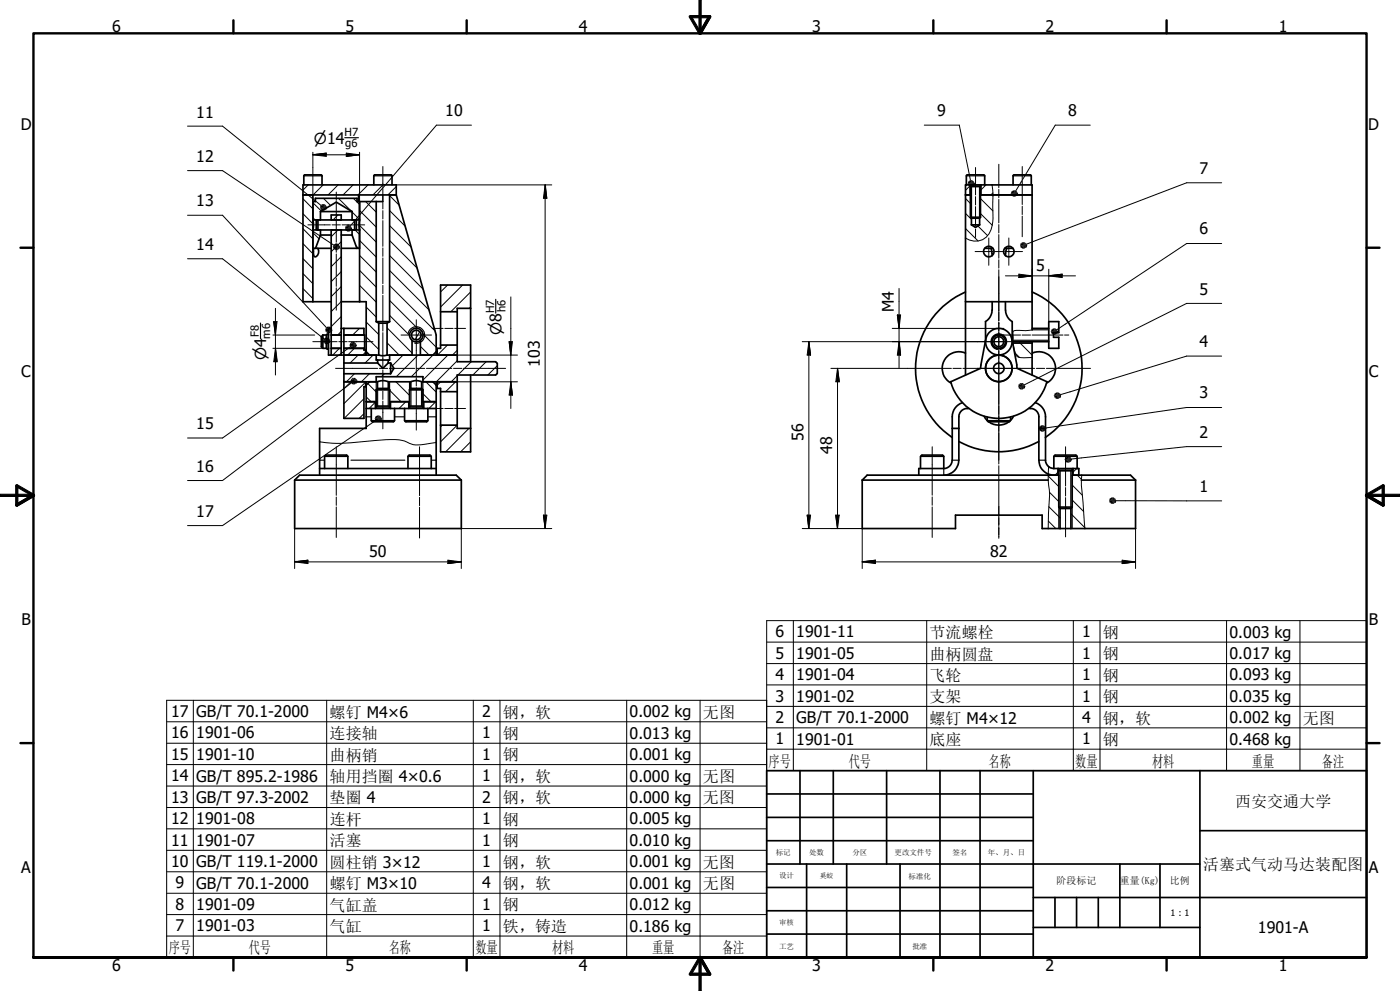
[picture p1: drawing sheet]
<svg xmlns="http://www.w3.org/2000/svg" width="420mm" height="297mm" viewBox="0 0 420 297" stroke-linecap="round" stroke-linejoin="round" font-family="sans-serif">
<g fill="none" stroke="#000" stroke-width=".3">
<path d="M209.7 0h.7v10h-.7zM206.8 5.2l.6-.4 2.9 5-.6 .4zM207.1 4.7l-.3 .1v.4M207.1 4.7h5.8v.6h-5.8zM209.7 9.8a.34 .34 0 0 0 .2 .5 .34 .34 0 0 0 .4-.1M210.4 10l-.3 .3-.4-.1M212.6 4.8l.6 .4-2.9 5-.6-.4zM212.9 4.7l.2 .1 .1 .4-.1-.5-.5 .1M56.3 37.8h10.5l27 21.7M141.4 37.5h-10.5l-15.9 18.7M277.3 37.5h10.5l3.3 16.5M327.1 37.5h-10.5l-9.9 16.3"/>
<path d="M56.3 51.1h10.5l33.2 22.3M90.9 59.6l3 3M92.5 55.4l-1.6 1.6M93.9 46.4l4-.5zM93.9 45.6v13.1M93.9 59.2v2.5M93.9 46.4h14M93.9 46.4l4-.5v1zM94 59.7l2.2 1.8M96.9 55.4l-3 3M97 59.4l2.2 2.2M97.9 45.9h.1"/>
<path d="M100.9 57.6v2.5M101.4 55.4l-3 3M101.5 59.4l3.9 3.8M103.9 46.9h.1M103.9 46.9l4-.5zM103.9 45.9l4 .5-4 .5zM105.9 55.4l-3 3M106 59.4l1.9 1.9M107.9 45.6v14.8M110.4 55.4l-3 3M114.8 56.4l-9.3 10.9M114.9 49.9v12.7"/>
<path d="M114.9 55.4l-3 3M116.9 58.6l2.9 2.9M118.9 55.9l-2.5 2.5M118.9 55.4h46.6M163.5 55.4l.5 4zM163.5 55.4v103M163.5 55.4l.5 4h-1zM164 59.4h.1M289.6 59.5l1.5 1.5M291 55.6l-1.4 1.5M292.3 55l-.2 .6M292.7 50.2v8.2"/>
<path d="M292.7 58.9v2.5M294.1 59.5l3.8 3.7M295.8 55.4l-1.5 1.5M297.6 58.4l.3 .4M297.6 55.4l.3 3v5a9.7 9.7 0 0 1-2 7.7 5 5 0 0 1-6.3 .3M297.9 57.8l-.6 .6M299.6 49.2v7.1M299.6 56.8v2.5M299.6 59.8v7M303.2 58h2.1l-.2 .6M306.5 54.2l-1.7 2.9M306.7 49.9v11.4"/>
<path d="M366.5 54.8h-10.5l-48.1 18.4M56.3 77.6h10.5l30.4 24M56.3 64.5h10.5l31.1 33.6M90.9 77.5l3 3M90.9 73l3 3M90.9 68.5l3 3M90.9 64.1l3 3M92.4 67.4h6.7M93.9 65.2l.6 .7M93.9 60.7l2.5 2.5M93.9 74.2l.2 .2M93.9 69.7l1.8 1.9"/>
<path d="M93.9 62.2v3.4M98 62.1l-.2 .6M99.6 67.4h2.5M100.9 60.6v12M100.9 73.1v2.5M100.9 76.1v6.7M101.4 68.9l-2 2.1M101.4 64.4l-1.5 1.5M101.9 74l-.2 .5M102.4 72.4l-3 3M102.4 76.9l-3 3M102.6 67.4h6.8"/>
<path d="M105.3 67.5l-.1 .1M105.5 68.4l-.2 .6M105.6 63.5l2.3 2.3M106.5 68.9l1.4 1.4M106.8 73.7l.7 .7M107.9 76.5l5 5M107.9 72.1l5 4.9M107.9 63.1l5 5M107.9 67.6l5 5M109.7 60.4l3.2 3.2M114.9 63.1v2.5M114.9 66.1v7.7"/>
<path d="M114.9 74.3v2.5M114.9 77.3v7.7M116.9 76.6l10 10.1M116.9 72.1l8.2 8.2M116.9 67.6l6.5 6.5M116.9 63.1l4.6 4.7M289.6 68.5l3.8 3.7M289.6 64l1.8 1.7M292.5 75.4h5.4M292.7 61.9v5.7M292.7 68.7v2.5M293.4 67.7l2.8 2.9"/>
<path d="M294.1 64l3.6 3.5M296.6 71.3v8.2M298.4 75.4h2.5M299.6 67.3v2.5M299.6 70.3v7.1M299.6 77.9v2.4M301.4 75.4h5.3M302.6 71.3v8.2M306.7 61.8v2.5M306.7 64.8v6.2M308 73.5l-.2 .6M366.5 73h-10.5l-38.9 25.8"/>
<path d="M82.1 96.4h.1M82.1 96.4l.5 4zM82.1 96.4h1l-.5 4zM82.6 92.4v20M90.9 86.5l3 3M90.9 82l3 3M99.6 98.9l-.2 .5M100.9 83.3v2.5M100.9 86.3v6.7M102.4 99.4l-1.1 1M102.4 94.9l-3 3M102.4 90.4l-3 3"/>
<path d="M102.4 85.9l-3 3M102.4 81.4l-3 3M103.3 98.4l-.1 .2M107.8 98.4l-2 2M107.9 90l.3 .4M107.9 85.5l5 5.1M107.9 81l5 5.1M109.9 96.5l3.7 3.7M109.9 92l3 3M114.9 85.5v2.5M114.9 88.5v7.7M114.9 96.7v2.5"/>
<path d="M114.9 99.7v10.2M116.1 98.3l7.5 7.5M116.9 94.5l5.9 6M116.9 90l8.3 8.4M116.9 85.6l13.6 13.6M116.9 81.1l11.8 11.8M124.9 95.8v16.9M125.9 99.4l-1.4 2.4M129.7 98.4h3.2M133.4 98.4h2.5M134.3 85.4l-2.1 2.1M136.4 98.4h3.3"/>
<path d="M138.8 85.4l-6.6 6.6M141.2 92l-.4 .4M141.2 87.5l-5.9 5.9M153.2 89v33.4M267.7 98.4h33.5M269.2 94.4h.1M269.2 94.4l.5 4zM269.2 94.4h1l-.5 4zM269.7 86.4v24M299.6 80.9v15.3M299.6 96.6v42.5M301.6 82.7h21"/>
<path d="M305.6 83.2h.1M305.6 83.2l4-.5zM305.6 82.2l4 .5-4 .5zM309.6 98.9l-1.9 .2a6.8 6.8 0 0 0-3.7 .1 12 12 0 0 0 1.1 7.6 6.7 6.7 0 0 0 4.5 .3M309.6 80.7v9.7M314.6 82.7l4-.5zM314.6 82.7l4-.5v1zM314.6 80.7v15.7M317.2 99.4l-.1 .5M318.6 82.2h.1M366.5 90.9h-10.5l-38.7 19.4M81.9 100.4h12.5"/>
<path d="M81.9 104.4h15M82.6 104.4l.5 4zM82.6 104.4l.5 4h-1zM83.1 108.4h.1M93.9 102.4h7.2M99 102.2l-.2 .5M100.7 110.4h12.6M101.6 102.4h2.5M101.8 104.4l-2 2M104.6 102.4h7.3M105.1 104l-38.3 27.3h-10.5M105.3 114.4l-2.1 2.1"/>
<path d="M105.3 114.8l-38.5 29.2h-10.5M106.3 104.4l-2 2M106.3 112l-2.4 2.4M106.8 103.4l-.1 .6M107.1 114.2l-.2 .6M107.4 106.4l-2.4 2.4M109.2 119.5l-5.9 5.9M109.7 114.5l-6.5 6.5M109.7 105.5l-.9 .9M109.9 119l1.4 1.4M109.9 101l3.7 3.7M110.3 114.9l2.6 2.6"/>
<path d="M110.8 112l-2.4 2.4M111.9 106.4l-2.4 2.4M113.8 110.4h2.5M114.9 110.9v5.8M114.9 117.2v2.5M115.3 112l-.9 .9M116.1 102.7l3.7 3.7M116.8 110.4h7.6M116.9 117l3.4 3.4M118.8 114.4l4.1 4.1M120.3 100.4h9.2M120.9 106.4l-3.2 3.2"/>
<path d="M124.9 113.2v2.5M124.9 116.2v12.7M124.9 110.4h2.5M125.4 106.4l-6.5 6.5M126.1 103.8l2.6 2.6M126.8 100l4.1 4.1M126.9 118l2.4 2.4M127.8 114.4l3.1 3.1M127.9 110.4h7.7M129.9 106.4l-6.5 6.5M132.2 114.4l-1.1 1M134.2 103.4l-3 3"/>
<path d="M134.4 106.4l-7.5 7.5M136.1 110.4h2.5M136.7 114.4l-3 3M137.2 105l-1.5 1.4M137.2 112.6l-1.8 1.8M137.2 108.1l-6.3 6.3M137.2 106.4h18M137.2 114.4h18M139 110.4h12.7M141.4 108.4l-4 4M145.8 108.4l-3.9 4M149.2 109.6l-2.9 2.8"/>
<path d="M152.7 102.4h.1M152.7 102.4l.5 4zM152.7 102.4h1l-.5 4zM153.2 114.4l.5 4zM153.2 114.4l.5 4h-1zM153.7 118.4h.1M240.7 102.4h65.5M242.7 102.4l.5 4zM242.7 102.4l.5 4h-1.1zM242.7 102.4v56M243.2 106.4h.1M249.3 110.4h36.1"/>
<path d="M251.2 110.4l.6 4zM251.2 110.4v48M251.2 110.4l.6 4h-1.1zM251.8 114.4h.1M269.7 102.4l.5 4zM269.7 102.4l.5 4h-1zM270.2 106.4h.1M285.9 110.4h2.5M288.9 110.4h21.5M298.6 100.4h7.6M304.6 105.9l1.3 1.2M305.7 102.5l3.9 3.9"/>
<path d="M306.6 100.4h2.6M307.5 115.7l-.2 .6M309.6 100.4h6.3M310.9 110.4h2.5M313.9 110.4h13.3M316.4 100.4h2.5M316.9 110.5l-9.6 4.8M318.2 118.6l-.2 .6M319.4 100.4h1.2M366.5 106.7h-10.5l-37.9 11.6M95.9 132.4l5 .5 4.3-.2a74.2 74.2 0 0 1 14.5-.9l2.2 .6a7 7 0 0 0 5.4 .8l3.6-.6M100.8 134.2l-34 23.3h-10.5"/>
<path d="M100.9 133.9v14.6M109.2 124l-1.5 1.4M112.6 120.5l-1.9 1.9M112.6 126.1l-11.6 7.9M114.4 125.5l-.1 .6M114.9 120.2v8.3M117.2 120.4l-.1 .1M121.8 120.4l-2.1 2M125.9 133.9v14.6M129.7 122.4h3.2M130.7 120.4l-2 2M132.7 127.4l-.5 .5"/>
<path d="M133.4 122.4h2.5M136.4 122.4h3.3M137.2 127.4l-5 5M140.7 128.4l-7 7M141.2 132.4l-3 3M279.7 133.9v14.5M299.6 139.6v2.5M313.6 128.4l-.1 .6M314.5 139.9h.1M314.6 139.8l-.1 2.3M319.7 133.9v11.8M321.4 137.7l-.2 .6"/>
<path d="M366.5 133.9h-10.5l-34.6 3.7M366.5 122.1h-10.5l-42.4 6.2M0 148.1h10v.7h-10zM4.7 145.6h.7v5.8h-.7zM4.9 151.1l5-2.9 .3 .6-5 2.9zM4.9 151.1l-.2 .5 .5 .1-.4-.1-.1-.2M5.2 145.3l5 2.9-.3 .6-5-2.9zM5.2 145.3h-.4l-.1 .3M9.9 148.2a.34 .34 0 0 1 .4 .1 .34 .34 0 0 1-.1 .5M10.2 148.2l.2 .3-.4 .3M88.4 158.4v12M100.9 149v2.5"/>
<path d="M100.9 151.9v9.2M125.9 149.1v2.5M125.9 152v9.2M163 154.4h.1M163 154.4l.5 4zM163 154.4h1l-.5 4zM165.5 158.4h-27.1v12M240.7 158.4h18v12M242.1 154.4h.1M242.1 154.4l.6 4zM242.1 154.4h1.1l-.5 4zM250.7 154.4h.1"/>
<path d="M250.7 154.4l.5 4zM250.7 154.4h1.1l-.6 4zM279.7 148.9v2.5M279.7 151.9v9.2M299.6 142.6v15M299.6 157.8v3.5M314.5 142.4l.1 3.1a25 25 0 0 1-.1 8.3v4.6M314.5 142.7l3.1 3.1M314.5 156.2l2.2 2.2M314.6 151.8l3.4 3.4M314.8 147.5l2.8 2.8M317.4 141.5l-.9 .9"/>
<path d="M319.7 146.1v2.6M319.7 149.1v11.8M321.3 154l4.2 4.2M321.6 149.9l3.5 3.4M321.6 145.4l3.1 3M323 140.4l-1.1 1.1M323.2 142.4l1.2 1.2M324.5 142.4a29.5 29.5 0 0 0 .4 8.2l.6 7.8M340.7 158.4v12M366.5 150.1h-31.8l-.1 .5M409.8 148.2l-.2 .3 .4 .3M409.8 148.2l5-2.9 .3 .6-5 2.9z"/>
<path d="M410 148.1h9.9v.7h-9.9zM410.1 148.2l-.1-.1a.35 .35 0 0 0-.4 .3 .35 .35 0 0 0 .2 .4M410.1 148.2l5 2.9-.3 .6-5-2.9zM414.6 145.6h.7v5.8h-.7zM414.8 145.3h.4l.1 .3M415.1 151.1l.1 .5-.4 .1 .4-.1 .1-.2M88.4 168.4l4-.5zM88.4 168.4h50M88.4 168.4l4-.5v1zM92.4 167.9h.1M134.4 168.9h.1M134.4 168.9l4-.5z"/>
<path d="M134.4 167.9l4 .5-4 .5zM258.7 168.4l3.9-.5zM258.7 168.4h82M258.7 168.4l3.9-.5v1zM262.6 167.9h.1M336.6 168.9h.1M336.6 168.9l4.1-.5zM336.6 167.9l4.1 .5-4.1 .5zM230 192.4h180M230 198.9h180M238 186v45M278 186v45"/>
<path d="M322 186v45M330 186v45M368 186v45M390 186v45M50 216.3h180M58 209.9v77.1M98 209.9v77.1M142 209.9v77.1M150 209.9v77.1M188 209.9v77.1M210 209.9v77.1M230 209.9h-180v77.1h180v-101h180v45h-180"/>
<path d="M230 205.3h180M230 211.7h180M230 218.1h180M50 222.8h180M50 229.2h180M50 235.6h180M230 224.5h180M50 242h180M50 248.4h180M50 254.8h180M50 261.3h180M50 267.7h180"/>
<path d="M50 274.1h180M50 280.5h180M206.8 291.8v.4l.3 .1M207.1 291.6h5.8v.7h-5.8zM209.7 287h.7v10h-.7zM209.7 286.8l.4-.2 .3 .4M209.7 286.8l.6 .3-2.9 5-.6-.3zM209.7 287.1l.6-.3 2.9 5-.6 .3zM210.3 286.8l-.1-.1a.35 .35 0 0 0-.4 0 .35 .35 0 0 0-.1 .4M212.6 292.1l.5 .2 .1-.5-.1 .4-.2 .1"/>
</g>
<g fill="none" stroke="#000" stroke-width=".51">
<path d="M90.9 58.4h28M91.1 55.4v-2.7l.3-.3 5.1 .1 .1 2.9M93.9 58.4v32M107.6 58.4v2M112.1 55.4v-2.7l.3-.3 5.1 .1 .1 2.9M116.9 58.4v38M118.9 58.4v-3h-28v35h8.5M118.9 58.4l12 42v6M289.6 58.4h1.5M289.9 55.4v-2.7l.3-.3 5.1 .1 .1 2.9M291 58.4v-3l.1 9.7M291.1 55.9h3"/>
<path d="M294.1 58.4h15.5M294.3 58.4v-3l-.2 9.7M303.9 55.4v-2.7l.3-.3 5.1 .1 .1 2.9M93.9 74.4h5.5M93.9 60.4h.7v-1h12.5v1h7.8M93.9 65.9h14l-.2 1.5 .2 1.5h-14l.1-.9zM94.9 66l.5-.1v3l-.5-.1zM95.3 74.4l.3 .7a1.68 1.68 0 0 1-1.1 1.9l-.4-.5v-2.1M96.1 63.4v2.5M96.1 68.9v1.5M96.1 63.4l4.8-2.8 4.7 2.8M96.1 70.4l-1.4 4"/>
<path d="M96.1 63.4h9.5M96.1 70.4h3.3M99.4 65.9v-1.5h3v1.5M99.4 68.9v37.5M102.4 74.4h5.5M102.4 70.4h3.2M102.4 68.9v37.5M105.6 63.4v2.5M105.6 68.9v1.5M105.6 70.4l1.5 4M106.4 65.9l.5 .1v2.8l-.5 .1zM107.9 60.4v30"/>
<path d="M112.9 60.4v36M291.1 65.1h3M291.1 65.1l.4 .3M291.4 67.4l1.3 .8 1.2-.8M291.4 65.4v2M291.4 67.4h2.5M291.5 65.4h2.3M293.9 65.4v2M294.1 65.1l-.3 .3M295.4 74.4h2.5M297.3 74.4l.3 1.7M297.6 76.1v.6"/>
<path d="M301.4 74.4h2.5M302 74.4l-.4 2.3M99.4 98.4h-.8v8h15M102.4 90.4h7.5v16M102.4 98.4h6.8v2M103.2 98.4v27h6v-9.5h.5v-1.5M112.9 96.4h4M112.9 96.4l.7 .5M113.6 96.9v9.5M113.6 96.9h2.5M116.1 96.9v9.5M116.9 96.4l-.8 .5"/>
<path d="M132.2 93.4h5M141.2 92.4h-4v16h11.5l.5 .5v3l-.5 .5h-11.5v16h4M289.6 87.5a25 25 0 0 0-4 43.6M289.6 90.4h20M297.6 93a4 4 0 0 1-2 3.4l.1 6M297.6 90.4v2.6M301.6 90.4a6.4 6.4 0 0 0 1 5.1l1.1 .9v6M309.6 98.9v-43.5h-20v57M309.6 98.4h5M309.6 87.5a25 25 0 0 1 4 43.6M314.6 96.4h3v3.3h-1.5v1.4h1.5v3.3h-3zM96.9 100.4h1.1"/>
<path d="M96.9 100.4l-.5 .5v3l.5 .5M96.9 100.4v4M98 104.4l.3 .2 .3-.2M98 100.4l.2-.3 .4 .3M98 100.4v4h-1.1M99.4 104.4h3M99.4 100.4h3M103.2 100.4h6.2v4h-6.2M103.2 114.4h10M103.2 108.8h10.1M103.2 112h14M109.2 104.4v.5h.5v1.5"/>
<path d="M109.9 114.4v14h-14v14M109.9 105.4l1 1M110.9 114.4l-1 1M112.9 106.4v1.5h4v-1.5M112.9 114.4v-1.5h14v1.5M112.9 116.8v5.4l-.2 .2M112.9 116.8l.4-.4h3.2l.4 .4M112.9 116.8h4M113.2 114.4a3.7 3.7 0 0 1 3.3 0M113.2 114.4v2.1M113.3 107.9v.9M113.3 108.8l1.6 1.6 1.6-1.6"/>
<path d="M113.6 106.4l.8 .2 1.7-.2M116.1 106.4h21.1M116.5 107.9v.9M116.5 108.8h.7M116.5 114.4h6.7M116.5 114.4v2.1M116.9 116.8v5.4l.2 .2M117.2 108.8v3.2M117.2 108.8l1 1.6-1 1.6M122.9 116.8l.4-.4h3.1l.5 .4M122.9 116.8h4M122.9 116.8v5.4l-.2 .2"/>
<path d="M123.2 114.4a3.7 3.7 0 0 1 3.3 0M123.2 114.4v2.1M123.6 106.4v-4.3a2.05 2.05 0 0 0 2.5 0v4.3M123.7 102a2.03 2.03 0 0 1-.3-3 2.03 2.03 0 0 1 3 0 2.03 2.03 0 0 1-.3 3M126.5 114.4h10.7M126.5 114.4v2.1M126.9 116.8v5.4l.2 .2v-2M129.9 114.4l1 1M130.9 114.4v28M130.9 105.4l-1 1M131.1 106.4v-2h1.1v-19h9v23M132.2 103.4h5"/>
<path d="M132.2 117.4h5M141.2 112.4v23h-9v-19h-1.1v-2M285.2 114.4a15 15 0 0 0 14.4 11 15 15 0 0 0 14.5-11M289.6 105.8a5 5 0 0 0-6.4 2.4 5 5 0 0 0 2.1 6.6M295.7 102l-1.6 8.4-8.9 4M299.1 104.4v.2a2.3 2.3 0 0 1-1.4-3.5 2.3 2.3 0 0 1 3.8 0 2.3 2.3 0 0 1-1.4 3.5v-.2M303.7 102l1.4 8.4M303.9 102.5h5.7M303.9 102.4h10.7M305.1 110.4l9 4M309.6 102.4v10M309.7 105.8a5 5 0 0 1 6.5 2.4 5 5 0 0 1-2.2 6.6"/>
<path d="M97.4 136.8v3.6M97.4 136.8l.4-.4h6.2l.4 .4v3.6M109.9 122.4h21M109.9 120.4h3M111.4 122.4v3.6l.4 .4 6.4-.1 .2-3.9M112.6 120.4v2M112.9 121.7h4M116.9 120.4h6M117.1 120.4v2M121.4 122.4v3.6l.4 .4 6.4-.1 .2-3.9M122.6 120.4v2M122.9 121.7h4"/>
<path d="M126.9 120.4h4M132.2 127.4h5M276.1 136.8v3.6M276.2 136.8l.4-.4h6.1l.4 .4v3.6M285.6 137.9a2.49 2.49 0 0 1-2.5 2.5M285.7 128.4h2M287.6 137.9a4.5 4.5 0 0 1-4.5 4.5M287.7 132.3a25 25 0 0 0 23.9 0M288.7 120.7a4.4 4.4 0 0 0-3 4.2v13M290.7 122.4a2.57 2.57 0 0 0-3 2.5v13M295.2 124.8l.9 1.2M296.2 125v1l.3 .4h6.2l.4-.4"/>
<path d="M296.6 126.4a5 5 0 0 0 6 0M303.1 125v1M304 124.8l-.9 1.2M308.7 122.4a2.57 2.57 0 0 1 3 2.5v13a4.5 4.5 0 0 0 4.4 4.5M310.6 120.7a4.4 4.4 0 0 1 3 4.2v13a2.56 2.56 0 0 0 2.5 2.5M311.7 128.4h1.9M88.4 143.9v14.5h50v-14.5M88.4 143.9l1.5-1.5h47l1.5 1.5M88.4 143.9h50M95.9 140.4h35M122.4 140.4l.1-3.8 6.5-.2 .4 .4v3.6M258.7 143.9v14.5h27.9v-4h26v4h28.1v-14.5"/>
<path d="M258.7 143.9h55.8M283.1 140.4h-7.5v2M316.1 140.4l.2-3.8 6.4-.2 .4 .4v3.6M316.1 140.4h7.5v2M317.4 140.4v2M317.5 140.4l.1 .2v11.4M317.6 142.4h-57.5l-1.4 1.5M317.6 152h4M317.6 152l.5 .4h3.1l.4-.4M317.6 141.1h4M318 152.4v6M321.3 152.4v6"/>
<path d="M321.6 142.4h17.5l1.6 1.5M321.9 142.4v-2l-.2 .2-.1 11.4M324.4 143.9h16.3M230 231h180v56h-180zM230 238h80M240 231v28M250 231v28M266 231v28M282 231v56M294 231v56M310 231v56M360 231v56"/>
<path d="M230 245h80M230 259h130M230 252h80M242 259v28M254 259v28M270 259v28M336 259v19M348 259v19M360 249h50M230 280h80M230 273h80M230 266h80"/>
<path d="M310 278h50M310 269h100M316.5 269v9M323 269v9M329.5 269v9"/>
<circle cx="296.6" cy="75.4" r="1.57"/>
<circle cx="302.6" cy="75.4" r="1.57"/>
<circle cx="124.9" cy="100.4" r="1.44"/>
<circle cx="299.6" cy="102.4" r="2"/>
<circle cx="299.6" cy="102.4" r="1.49"/>
<circle cx="299.6" cy="110.4" r="4"/>
<circle cx="299.6" cy="102.4" r="4"/>
<circle cx="299.6" cy="110.4" r="1.57"/>
</g>
<g fill="none" stroke="#000" stroke-width=".34">
<path d="M91.1 52.7h5.5M103.4 41.3h4.1M112.1 52.7h5.5M114.9 58.5v1.8M289.9 52.7h5.5M291.1 58.4v6M291.2 55.5h2.9M291.5 55.9v9.5M293.8 55.9v9.5M294.1 58.4v6M303.9 52.7h5.5M78.1 96.8v4.7"/>
<path d="M122.4 100a2.49 2.49 0 0 1 2.9-2 2.49 2.49 0 0 1 2 2.9 2.49 2.49 0 0 1-2.9 2M148.7 89.7v4.2M309.6 98.8h5M112.9 114.4v6M113.3 116.4v5.3M116.5 116.4v5.3M116.9 114.4v6M122.9 114.4v6M123.3 116.4v5.3M126.4 116.4v5.3M126.9 114.4v6M304 102.9h5.6"/>
<path d="M304 102h10.6M95.9 137.9h1.4M97.4 136.8h6.9M105.3 137.9h16.2M109.9 124.9h1.4M111.4 126h6.9M112.9 122.2h3.9M118.5 124.9h2.7M121.4 126h6.9M122.4 136.8h6.9M122.9 122.2h3.9M128.5 124.9h2.2"/>
<path d="M129.5 137.9h1.3M276.2 136.8h6.9M285.7 137.9h1.8M296.2 126h6.9M311.7 137.9h1.8M316.2 136.8h6.9M283.1 140.5v1.8M317.6 142.4v16M317.7 140.6h3.9M318.1 141.1v11.3M321.2 141.1v11.3M321.6 142.4v16"/>
</g>
<g fill="none" stroke="#000" stroke-width=".72">
<path d="M70 6.1v3.9M140 6.1v3.9M280 6.1v3.9M350 6.1v3.9M6.1 74.3h3.9M410 74.3h3.9M6.1 222.7h3.9M410 222.7h3.9M10 287v-277h400v277h-400h400M70 287v3.9M140 287v3.9M280 287v3.9"/>
<path d="M350 287v3.9"/>
</g>
<g fill="#000">
<path d="M209.7 0h.5zM209.7 0h.7zM210.2 0h.2zM93.9 46.4l4-.5v1zM93.9 46.4l4-.5zM103.9 46.9l4-.5zM103.9 45.9l4 .5-4 .5zM163.5 55.4l.5 4h-1zM163.5 55.4l.5 4zM290.3 55h2l-1.8 .6zM290.5 54.4l1.8 .6h-2zM290.5 55.6l1.8-.6-1.3 .9z"/>
<path d="M290.5 54.4l.5-.4 1.3 1zM291 55.9l1.3-.9-.7 .9zM291 54h.6l.7 1zM292.3 55l-.2 .6-.5 .3zM291.6 54l.5 .4 .2 .6zM292.1 54.4l.2 .6zM291.6 54l.7 1zM291 54l1.3 1zM290.5 54.4l1.8 .6zM290.3 55h2zM290.5 55.6l1.8-.6zM291 55.9l1.3-.9z"/>
<path d="M292.3 55l-.7 .9zM303.2 58h2.1l-1.9 .6zM303.4 57.4l1.9 .6h-2.1zM303.4 58.6l1.9-.6-1.3 .9zM303.4 57.4l.6-.3 1.3 .9zM304 58.9l1.3-.9-.8 .9zM304 57.1h.5l.8 .9zM305.3 58l-.2 .6-.6 .3zM304.5 57.1l.6 .3 .2 .6zM305.1 57.4l.2 .6zM304.5 57.1l.8 .9zM304 57.1l1.3 .9z"/>
<path d="M303.4 57.4l1.9 .6zM303.4 58.6l1.9-.6zM304 58.9l1.3-.9zM305.3 58l-.8 .9zM96 62.1h2l-1.8 .6zM96.2 61.5l1.8 .6h-2zM96.2 62.7l1.8-.6-1.3 1zM96.2 61.5l.5-.3 1.3 .9zM96.7 63.1l1.3-1-.7 1zM96.7 61.2h.6l.7 .9zM98 62.1l-.2 .6-.5 .4zM97.3 61.2l.5 .3 .2 .6z"/>
<path d="M97.8 61.5l.2 .6zM97.3 61.2l.7 .9zM96.7 61.2l1.3 .9zM96.2 61.5l1.8 .6zM96 62.1h2zM96.2 62.7l1.8-.6zM96.7 63.1l1.3-1zM98 62.1l-.7 1zM99.9 74h2l-1.8 .5zM100.1 73.4l1.8 .6h-2zM100.1 74.5l1.8-.5-1.3 .9zM100.1 73.4l.5-.4 1.3 1z"/>
<path d="M100.6 74.9l1.3-.9-.7 .9zM100.6 73h.6l.7 1zM101.9 74l-.2 .5-.5 .4zM101.2 73l.5 .4 .2 .6zM101.7 73.4l.2 .6zM101.2 73l.7 1zM100.6 73l1.3 1zM100.1 73.4l1.8 .6zM99.9 74h2zM100.1 74.5l1.8-.5zM100.6 74.9l1.3-.9zM101.9 74l-.7 .9z"/>
<path d="M103.5 68.4h2l-1.8 .6zM103.7 67.8l1.8 .6h-2zM103.7 69l1.8-.6-1.3 1zM103.7 67.8l.5-.3 1.3 .9zM104.2 69.4l1.3-1-.7 1zM104.2 67.5h.6l.7 .9zM105.5 68.4l-.2 .6-.5 .4zM104.8 67.5l.5 .3 .2 .6zM105.3 67.8l.2 .6zM104.8 67.5l.7 .9zM104.2 67.5l1.3 .9zM103.7 67.8l1.8 .6z"/>
<path d="M103.5 68.4h2zM103.7 69l1.8-.6zM104.2 69.4l1.3-1zM105.5 68.4l-.7 1zM306 73.5h2l-1.8 .6zM306.2 72.9l1.8 .6h-2zM306.2 74.1l1.8-.6-1.3 1zM306.2 72.9l.5-.3 1.3 .9zM306.7 74.5l1.3-1-.7 1zM306.7 72.6h.6l.7 .9zM308 73.5l-.2 .6-.5 .4zM307.3 72.6l.5 .3 .2 .6z"/>
<path d="M307.8 72.9l.2 .6zM307.3 72.6l.7 .9zM306.7 72.6l1.3 .9zM306.2 72.9l1.8 .6zM306 73.5h2zM306.2 74.1l1.8-.6zM306.7 74.5l1.3-1zM308 73.5l-.7 1zM82.1 96.4l.5 4zM97.6 98.9h2l-1.9 .5zM97.7 98.3l1.9 .6h-2zM97.7 99.4l1.9-.5-1.3 .9z"/>
<path d="M97.7 98.3l.6-.4 1.3 1zM98.3 99.8l1.3-.9-.7 .9zM98.3 97.9h.6l.7 1zM99.6 98.9l-.2 .5-.5 .4zM98.9 97.9l.5 .4 .2 .6zM99.4 98.3l.2 .6zM98.9 97.9l.7 1zM98.3 97.9l1.3 1zM97.7 98.3l1.9 .6zM97.6 98.9h2zM97.7 99.4l1.9-.5zM98.3 99.8l1.3-.9z"/>
<path d="M99.6 98.9l-.7 .9zM269.2 94.4l.5 4zM269.2 94.4h1l-.5 4zM305.6 83.2l4-.5zM305.6 82.2l4 .5-4 .5zM314.6 82.7l4-.5v1zM315.3 99.4h1.9l-1.7 .5zM315.5 98.8l1.7 .6h-1.9zM315.5 99.9l1.7-.5-1.3 .9zM315.5 98.8l.4-.4 1.3 1zM315.9 98.4h.7l.6 1zM316.6 98.4l.5 .4 .1 .6z"/>
<path d="M317.1 98.8l.1 .6zM316.6 98.4l.6 1zM315.9 98.4l1.3 1zM315.5 98.8l1.7 .6zM315.3 99.4h1.9zM315.5 99.9l1.7-.5zM315.9 100.3l1.3-.9zM317.2 99.4l-.6 .9zM314.6 82.7l4-.5zM82.6 104.4l.5 4h-1zM82.1 96.4h1l-.5 4zM82.6 104.4l.5 4z"/>
<path d="M97 102.2h2l-1.8 .5zM97.2 101.6l1.8 .6h-2zM97.2 102.7l1.8-.5-1.3 .9zM97.2 101.6l.5-.4 1.3 1zM97.7 103.1l1.3-.9-.7 .9zM97.7 101.2h.6l.7 1zM99 102.2l-.2 .5-.5 .4zM98.3 101.2l.5 .4 .2 .6zM98.8 101.6l.2 .6zM98.3 101.2l.7 1zM97.7 101.2l1.3 1zM97.2 101.6l1.8 .6z"/>
<path d="M97 102.2h2zM97.2 102.7l1.8-.5zM97.7 103.1l1.3-.9zM99 102.2l-.7 .9zM104.9 103.4h1.9l-1.7 .6zM105.1 102.8l1.7 .6h-1.9zM105.1 104l1.7-.6-1.3 1zM105.1 114.2h2l-1.8 .6zM105.3 113.6l1.8 .6h-2zM105.3 114.8l1.8-.6-1.3 1zM105.1 102.8l.4-.4 1.3 1zM105.5 104.4l1.3-1-.6 1z"/>
<path d="M105.3 113.6l.5-.3 1.3 .9zM105.8 115.2l1.3-1-.7 1zM105.5 102.4h.7l.6 1zM106.8 103.4l-.1 .6-.5 .4zM105.8 113.3h.6l.7 .9zM107.1 114.2l-.2 .6-.5 .4zM106.2 102.4l.5 .4 .1 .6zM106.7 102.8l.1 .6zM106.2 102.4l.6 1zM105.5 102.4l1.3 1zM105.1 102.8l1.7 .6zM104.9 103.4h1.9z"/>
<path d="M105.1 104l1.7-.6zM105.5 104.4l1.3-1zM106.8 103.4l-.6 1zM106.4 113.3l.5 .3 .2 .6zM106.9 113.6l.2 .6zM106.4 113.3l.7 .9zM105.8 113.3l1.3 .9zM105.3 113.6l1.8 .6zM105.1 114.2h2zM105.3 114.8l1.8-.6zM105.8 115.2l1.3-1zM107.1 114.2l-.7 1z"/>
<path d="M152.7 102.4l.5 4zM152.7 102.4h1l-.5 4zM153.2 114.4l.5 4h-1zM153.2 114.4l.5 4zM242.7 102.4l.5 4h-1.1zM242.7 102.4l.5 4zM251.2 110.4l.6 4h-1.1zM251.2 110.4l.6 4zM269.7 102.4l.5 4h-1zM269.7 102.4l.5 4zM305.5 115.7h2l-1.9 .6zM305.6 115.1l1.9 .6h-2z"/>
<path d="M305.6 116.3l1.9-.6-1.3 1zM305.6 115.1l.6-.3 1.3 .9zM306.2 116.7l1.3-1-.7 1zM306.2 114.8h.6l.7 .9zM307.5 115.7l-.2 .6-.5 .4zM306.8 114.8l.5 .3 .2 .6zM307.3 115.1l.2 .6zM306.8 114.8l.7 .9zM306.2 114.8l1.3 .9zM305.6 115.1l1.9 .6zM305.5 115.7h2zM305.6 116.3l1.9-.6z"/>
<path d="M306.2 116.7l1.3-1zM307.5 115.7l-.7 1zM315.9 100.3l1.3-.9-.6 .9zM316.2 118.6h2l-1.8 .6zM316.4 118l1.8 .6h-2zM316.4 119.2l1.8-.6-1.3 .9zM317.2 99.4l-.1 .5-.5 .4zM316.4 118l.5-.4 1.3 1zM316.9 119.5l1.3-.9-.7 .9zM316.9 117.6h.6l.7 1zM318.2 118.6l-.2 .6-.5 .3zM317.5 117.6l.5 .4 .2 .6z"/>
<path d="M318 118l.2 .6zM317.5 117.6l.7 1zM316.9 117.6l1.3 1zM316.4 118l1.8 .6zM316.2 118.6h2zM316.4 119.2l1.8-.6zM316.9 119.5l1.3-.9zM318.2 118.6l-.7 .9zM112.4 125.5h2l-1.8 .6zM112.6 124.9l1.8 .6h-2zM112.6 126.1l1.8-.6-1.3 .9zM112.6 124.9l.5-.4 1.3 1z"/>
<path d="M113.1 126.4l1.3-.9-.7 .9zM113.1 124.5h.6l.7 1zM114.4 125.5l-.1 .6-.6 .3zM113.7 124.5l.6 .4 .1 .6zM114.3 124.9l.1 .6zM113.7 124.5l.7 1zM113.1 124.5l1.3 1zM112.6 124.9l1.8 .6zM112.4 125.5h2zM112.6 126.1l1.8-.6zM113.1 126.4l1.3-.9zM114.4 125.5l-.7 .9z"/>
<path d="M311.7 128.4h1.9l-1.7 .6zM311.9 127.8l1.7 .6h-1.9zM311.9 129l1.7-.6-1.2 1zM311.9 127.8l.5-.3 1.2 .9zM312.4 129.4l1.2-1-.6 1zM312.4 127.5h.6l.6 .9zM313.6 128.4l-.1 .6-.5 .4zM313 127.5l.5 .3 .1 .6zM313.5 127.8l.1 .6zM313 127.5l.6 .9zM312.4 127.5l1.2 .9zM311.9 127.8l1.7 .6z"/>
<path d="M311.7 128.4h1.9zM311.9 129l1.7-.6zM312.4 129.4l1.2-1zM313.6 128.4l-.6 1zM319.4 137.7h2l-1.8 .6zM319.6 137.1l1.8 .6h-2zM319.6 138.3l1.8-.6-1.3 .9zM319.6 137.1l.5-.4 1.3 1zM320.1 138.6l1.3-.9-.7 .9zM320.1 136.7h.6l.7 1zM321.4 137.7l-.2 .6-.5 .3zM320.7 136.7l.5 .4 .2 .6z"/>
<path d="M321.2 137.1l.2 .6zM320.7 136.7l.7 1zM320.1 136.7l1.3 1zM319.6 137.1l1.8 .6zM319.4 137.7h2zM319.6 138.3l1.8-.6zM320.1 138.6l1.3-.9zM321.4 137.7l-.7 .9zM0 148.1v.7zM163 154.4l.5 4zM163 154.4h1l-.5 4zM242.1 154.4l.6 4z"/>
<path d="M242.1 154.4h1.1l-.5 4zM250.7 154.4l.5 4zM250.7 154.4h1.1l-.6 4zM332.7 150.1h2l-1.8 .5zM332.9 149.5l1.8 .6h-2zM332.9 150.6l1.8-.5-1.3 .9zM332.9 149.5l.5-.4 1.3 1zM333.4 151l1.3-.9-.6 .9zM333.4 149.1h.7l.6 1zM334.7 150.1l-.1 .5-.5 .4zM334.1 149.1l.5 .4 .1 .6zM334.6 149.5l.1 .6z"/>
<path d="M334.1 149.1l.6 1zM333.4 149.1l1.3 1zM332.9 149.5l1.8 .6zM332.7 150.1h2zM332.9 150.6l1.8-.5zM333.4 151l1.3-.9zM334.7 150.1l-.6 .9zM419.9 148.1v.7zM419.9 148.1l.1 .5zM420 148.6l-.1 .2zM88.4 168.4l4-.5v1zM88.4 168.4l4-.5z"/>
<path d="M134.4 168.9l4-.5zM134.4 167.9l4 .5-4 .5zM258.7 168.4l3.9-.5v1zM258.7 168.4l3.9-.5zM336.6 168.9l4.1-.5zM336.6 167.9l4.1 .5-4.1 .5zM209.7 297h.7z"/>
<path d="M209.7 0h.7v10h-.7z" fill-rule="evenodd"/>
<path d="M206.8 4.8l.3-.1v.3l-.3 .2z" fill-rule="evenodd"/>
<path d="M207.1 4.7h5.8v.6h-5.8z" fill-rule="evenodd"/>
<path d="M206.8 5.2l.6-.4 2.9 5-.6 .4z" fill-rule="evenodd"/>
<path d="M212.6 4.8l.6 .4-2.9 5-.6-.4z" fill-rule="evenodd"/>
<path d="M209.7 10.2l.7-.2-.3 .3z" fill-rule="evenodd"/>
<path d="M209.7 9.8l.6 .4a.34 .34 0 0 1-.4 .1 .34 .34 0 0 1-.2-.5z" fill-rule="evenodd"/>
<path d="M212.9 4.7l.2 .1 .1 .4-.3-.2z" fill-rule="evenodd"/>
<path d="M212.6 4.8l.5-.1 .1 .5z" fill-rule="evenodd"/>
<path d="M212.6 4.8l.6 .4-2.9 5-.6-.4z" fill-rule="evenodd"/>
<path d="M0 148.1h10v.7h-10z" fill-rule="evenodd"/>
<path d="M4.9 151.1l5-2.9 .3 .6-5 2.9z" fill-rule="evenodd"/>
<path d="M4.8 145.3h.4l-.2 .3h-.3z" fill-rule="evenodd"/>
<path d="M4.7 151.4h.3l.2 .3-.4-.1z" fill-rule="evenodd"/>
<path d="M4.7 151.2l.2-.1 .3 .6h-.3z" fill-rule="evenodd"/>
<path d="M4.7 145.6h.7v5.8h-.7z" fill-rule="evenodd"/>
<path d="M5.2 145.3l5 2.9-.3 .6-5-2.9z" fill-rule="evenodd"/>
<path d="M10.2 148.2l.2 .3-.4 .3z" fill-rule="evenodd"/>
<path d="M9.9 148.2a.34 .34 0 0 1 .4 .1 .34 .34 0 0 1-.1 .5z" fill-rule="evenodd"/>
<path d="M4.9 151.1l5-2.9 .3 .6-5 2.9z" fill-rule="evenodd"/>
<path d="M409.8 148.2l5-2.9 .3 .6-5 2.9z" fill-rule="evenodd"/>
<path d="M409.8 148.2l.2 .6-.4-.3z" fill-rule="evenodd"/>
<path d="M409.7 148.2h.4l-.3 .6-.2-.3z" fill-rule="evenodd"/>
<path d="M410.1 148.2l5 2.9-.3 .6-5-2.9z" fill-rule="evenodd"/>
<path d="M410.1 148.2l5 2.9-.3 .6-5-2.9z" fill-rule="evenodd"/>
<path d="M414.8 145.3h.4l.1 .3h-.3z" fill-rule="evenodd"/>
<path d="M415 151.4l.3 .1-.5 .2z" fill-rule="evenodd"/>
<path d="M415.1 151.1l.1 .5-.4 .1z" fill-rule="evenodd"/>
<path d="M414.6 145.6h.7v5.8h-.7z" fill-rule="evenodd"/>
<path d="M410 148.1h9.9v.7h-9.9z" fill-rule="evenodd"/>
<path d="M206.8 291.8l.3 .2v.3l-.3-.1z" fill-rule="evenodd"/>
<path d="M207.1 291.6h5.8v.7h-5.8z" fill-rule="evenodd"/>
<path d="M209.7 287h.7v10h-.7z" fill-rule="evenodd"/>
<path d="M209.7 286.8l.4-.2 .3 .4z" fill-rule="evenodd"/>
<path d="M209.7 286.8l.4-.2 .2 .2-.6 .3z" fill-rule="evenodd"/>
<path d="M209.7 286.8l.6 .3-2.9 5-.6-.3z" fill-rule="evenodd"/>
<path d="M209.7 287.1l.6-.3 2.9 5-.6 .3z" fill-rule="evenodd"/>
<path d="M209.7 287.1l.6-.3 2.9 5-.6 .3z" fill-rule="evenodd"/>
<path d="M212.9 292l.3-.2-.2 .5z" fill-rule="evenodd"/>
<path d="M212.6 292.1l.6-.3-.1 .5z" fill-rule="evenodd"/>
</g>
<g font-size="4.8">
<text x="33.7" y="9.6">6</text>
<text x="103.7" y="9.6">5</text>
<text x="173.7" y="9.6">4</text>
<text x="243.7" y="9.6">3</text>
<text x="313.6" y="9.6">2</text>
<text x="383.6" y="9.6">1</text>
<text x="58.9" y="35.2">11</text>
<text x="133.5" y="34.8">10</text>
<text x="281.2" y="34.8">9</text>
<text x="320.5" y="34.8">8</text>
<text x="6.2" y="38.9">D</text>
<text x="410.4" y="38.9">D</text>
<text x="58.9" y="48.5">12</text>
<text x="359.9" y="52.2">7</text>
<text x="58.9" y="61.8">13</text>
<text x="359.9" y="70.3">6</text>
<text x="58.9" y="74.9">14</text>
<text x="310.8" y="81.1">5</text>
<text x="359.9" y="88.3">5</text>
<text x="268.2" y="93.6" transform="rotate(-90 268.2 93.6)">M4</text>
<text x="359.9" y="104.1">4</text>
<text x="6.4" y="113.1">C</text>
<text x="161.9" y="109.9" transform="rotate(-90 161.9 109.9)">103</text>
<text x="410.6" y="113.1">C</text>
<text x="359.9" y="119.4">3</text>
<text x="58.9" y="128.6">15</text>
<text x="359.9" y="131.3">2</text>
<text x="241" y="132" transform="rotate(-90 241 132)">56</text>
<text x="249.6" y="136.1" transform="rotate(-90 249.6 136.1)">48</text>
<text x="58.9" y="141.4">16</text>
<text x="359.9" y="147.5">1</text>
<text x="58.9" y="154.9">17</text>
<text x="110.7" y="166.8">50</text>
<text x="297" y="166.8">82</text>
<text x="6.4" y="187.4">B</text>
<text x="232.7" y="191.1">6</text>
<text x="238.9" y="191.1">1901-11</text>
<text x="278.9" y="191.2">节流螺栓</text>
<text x="324.7" y="191">1</text>
<text x="330.9" y="191.2">钢</text>
<text x="368.9" y="191.1">0.003 kg</text>
<text x="410.7" y="187.4">B</text>
<text x="232.7" y="197.4">5</text>
<text x="238.9" y="197.4">1901-05</text>
<text x="278.8" y="197.7">曲柄圆盘</text>
<text x="324.7" y="197.4">1</text>
<text x="330.9" y="197.6">钢</text>
<text x="368.8" y="197.5">0.017 kg</text>
<text x="232.7" y="203.8">4</text>
<text x="238.9" y="203.9">1901-04</text>
<text x="324.7" y="203.8">1</text>
<text x="368.8" y="203.9">0.093 kg</text>
<text x="278.8" y="204.1">飞轮</text>
<text x="330.9" y="204.1">钢</text>
<text x="51.3" y="214.9">17</text>
<text x="58.9" y="215">GB/T 70.1-2000</text>
<text x="98.9" y="215.1">螺钉 M4×6</text>
<text x="144.7" y="214.9">2</text>
<text x="150.9" y="215.1">钢，软</text>
<text x="188.9" y="215">0.002 kg</text>
<text x="210.9" y="215.1">无图</text>
<text x="232.7" y="210.3">3</text>
<text x="238.9" y="210.3">1901-02</text>
<text x="278.9" y="210.5">支架</text>
<text x="324.7" y="210.3">1</text>
<text x="330.9" y="210.4">钢</text>
<text x="368.8" y="210.4">0.035 kg</text>
<text x="51.3" y="221.3">16</text>
<text x="58.9" y="221.3">1901-06</text>
<text x="98.9" y="221.5">连接轴</text>
<text x="144.7" y="221.3">1</text>
<text x="150.9" y="221.5">钢</text>
<text x="188.9" y="221.4">0.013 kg</text>
<text x="232.7" y="216.7">2</text>
<text x="238.9" y="216.7">GB/T 70.1-2000</text>
<text x="278.8" y="216.9">螺钉 M4×12</text>
<text x="324.7" y="216.7">4</text>
<text x="330.9" y="216.9">钢，软</text>
<text x="368.8" y="216.7">0.002 kg</text>
<text x="390.9" y="216.9">无图</text>
<text x="51.3" y="227.7">15</text>
<text x="58.9" y="227.8">1901-10</text>
<text x="98.9" y="228">曲柄销</text>
<text x="144.7" y="227.7">1</text>
<text x="150.9" y="227.9">钢</text>
<text x="188.9" y="227.8">0.001 kg</text>
<text x="232.7" y="223.1">1</text>
<text x="238.9" y="223.1">1901-01</text>
<text x="278.8" y="223.4">底座</text>
<text x="324.7" y="223.1">1</text>
<text x="330.9" y="223.3">钢</text>
<text x="368.9" y="223.2">0.468 kg</text>
<text x="230.6" y="229.7">序号</text>
<text x="254.6" y="229.7">代号</text>
<text x="296.6" y="229.7">名称</text>
<text x="322.6" y="229.7">数量</text>
<text x="345.6" y="229.7">材料</text>
<text x="375.6" y="229.7">重量</text>
<text x="396.6" y="229.7">备注</text>
<text x="51.3" y="234.1">14</text>
<text x="58.9" y="234.2">GB/T 895.2-1986</text>
<text x="98.9" y="234.4">轴用挡圈 4×0.6</text>
<text x="144.7" y="234.1">1</text>
<text x="150.9" y="234.4">钢，软</text>
<text x="188.9" y="234.2">0.000 kg</text>
<text x="210.9" y="234.4">无图</text>
<text x="51.3" y="240.6">13</text>
<text x="58.9" y="240.7">GB/T 97.3-2002</text>
<text x="98.9" y="240.8">垫圈 4</text>
<text x="144.7" y="240.6">2</text>
<text x="150.9" y="240.8">钢，软</text>
<text x="188.9" y="240.7">0.000 kg</text>
<text x="210.9" y="240.8">无图</text>
<text x="370.5" y="241.7">西安交通大学</text>
<text x="51.3" y="247">12</text>
<text x="58.9" y="247">1901-08</text>
<text x="98.9" y="247.2">连杆</text>
<text x="144.7" y="247">1</text>
<text x="150.9" y="247.2">钢</text>
<text x="188.9" y="247.1">0.005 kg</text>
<text x="51.3" y="253.4">11</text>
<text x="58.9" y="253.5">1901-07</text>
<text x="98.9" y="253.6">活塞</text>
<text x="144.7" y="253.4">1</text>
<text x="150.9" y="253.6">钢</text>
<text x="188.9" y="253.5">0.010 kg</text>
<text x="6.4" y="261.6">A</text>
<text x="51.3" y="259.9">10</text>
<text x="58.9" y="259.9">GB/T 119.1-2000</text>
<text x="98.9" y="260.1">圆柱销 3×12</text>
<text x="144.7" y="259.8">1</text>
<text x="150.9" y="260.1">钢，软</text>
<text x="188.9" y="259.9">0.001 kg</text>
<text x="210.9" y="260">无图</text>
<text x="360.9" y="260.7">活塞式气动马达装配图</text>
<text x="410.6" y="261.6">A</text>
<text x="52.7" y="266.3">9</text>
<text x="58.9" y="266.3">GB/T 70.1-2000</text>
<text x="98.9" y="266.5">螺钉 M3×10</text>
<text x="144.7" y="266.3">4</text>
<text x="150.9" y="266.5">钢，软</text>
<text x="188.9" y="266.3">0.001 kg</text>
<text x="210.9" y="266.4">无图</text>
<text x="52.7" y="272.7">8</text>
<text x="58.9" y="272.7">1901-09</text>
<text x="98.9" y="272.9">气缸盖</text>
<text x="144.7" y="272.7">1</text>
<text x="150.9" y="272.9">钢</text>
<text x="188.9" y="272.8">0.012 kg</text>
<text x="52.7" y="279.1">7</text>
<text x="58.9" y="279.1">1901-03</text>
<text x="98.9" y="279.4">气缸</text>
<text x="144.7" y="279.1">1</text>
<text x="150.9" y="279.4">铁，铸造</text>
<text x="188.9" y="279.2">0.186 kg</text>
<text x="377.4" y="279.7">1901-A</text>
<text x="50.6" y="285.7">序号</text>
<text x="74.6" y="285.7">代号</text>
<text x="116.6" y="285.7">名称</text>
<text x="142.6" y="285.7">数量</text>
<text x="165.6" y="285.7">材料</text>
<text x="195.6" y="285.7">重量</text>
<text x="216.6" y="285.7">备注</text>
<text x="33.7" y="290.9">6</text>
<text x="103.7" y="290.9">5</text>
<text x="173.6" y="290.9">4</text>
<text x="243.7" y="290.9">3</text>
<text x="313.6" y="290.9">2</text>
<text x="383.6" y="290.9">1</text>
</g>
<g font-size="4.6">
<text x="94.2" y="43.1">n14</text>
<text x="150.5" y="100.4" transform="rotate(-90 150.5 100.4)">n8</text>
<text x="79.9" y="108" transform="rotate(-90 79.9 108)">n4</text>
</g>
<g font-size="3.3">
<text x="103.4" y="40.9">H7</text>
<text x="103.6" y="44.2">g6</text>
<text x="148.3" y="93.9" transform="rotate(-90 148.3 93.9)">H7</text>
<text x="151.6" y="93.6" transform="rotate(-90 151.6 93.6)">h6</text>
<text x="77.7" y="101" transform="rotate(-90 77.7 101)">F8</text>
<text x="81" y="101.5" transform="rotate(-90 81 101.5)">m6</text>
</g>
<g font-size="3">
<text x="317" y="265.1">阶段标记</text>
<text x="336" y="265">重量(Kg)</text>
<text x="350.9" y="265">比例</text>
</g>
<text font-size="2.7" x="351.1" y="274.5">1 : 1</text>
<g font-size="2.2">
<text x="232.7" y="256.3">标记</text>
<text x="242.7" y="256.3">处数</text>
<text x="255.7" y="256.3">分区</text>
<text x="268.4" y="256.3">更改文件号</text>
<text x="285.7" y="256.3">签名</text>
<text x="296.3" y="256.3">年、月、日</text>
<text x="233.7" y="263.3">设计</text>
<text x="272.6" y="263.3">标准化</text>
<text x="233.7" y="277.3">审核</text>
<text x="233.7" y="284.3">工艺</text>
<text x="273.7" y="284.3">批准</text>
</g>
<text font-size="2" x="245.9" y="263.2">奚蛟</text>
</svg>
